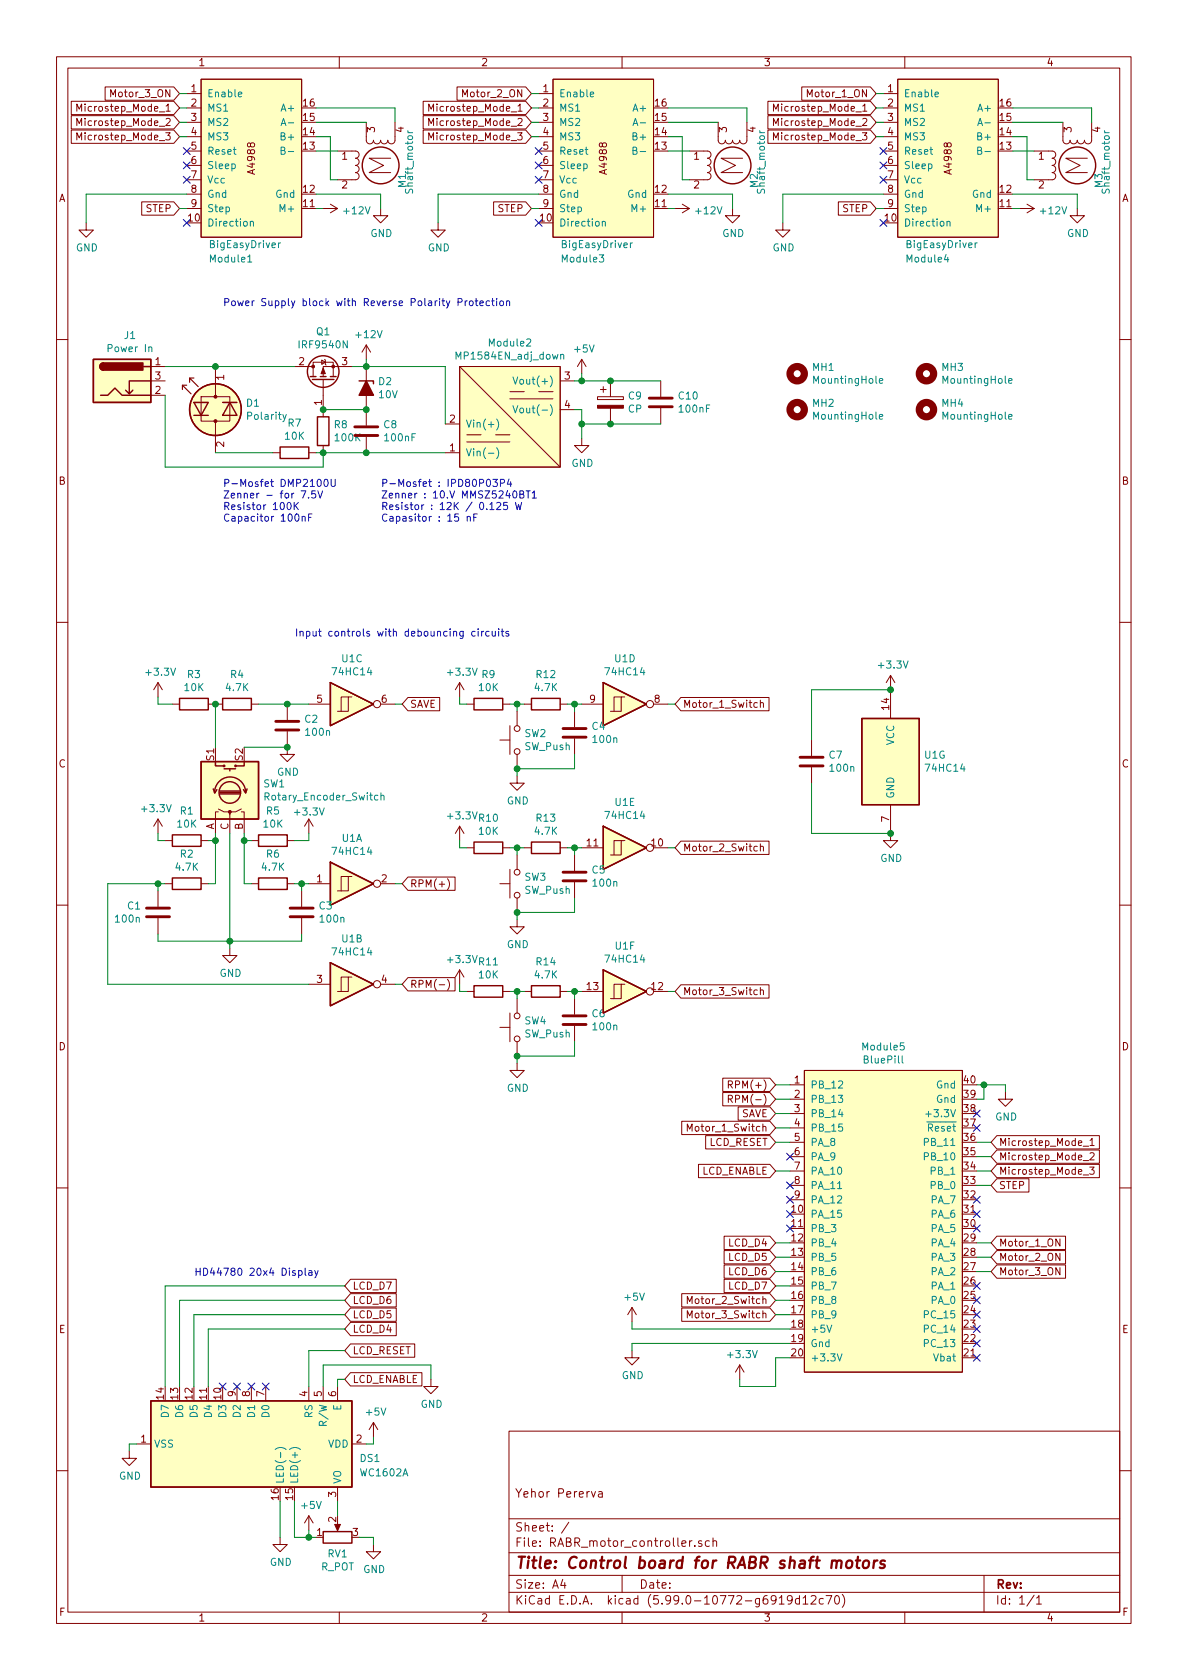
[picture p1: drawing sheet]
<svg xmlns="http://www.w3.org/2000/svg" width="210mm" height="297mm" viewBox="0 0 210 297" stroke-linecap="round" stroke-linejoin="round" font-family="sans-serif">
<g fill="none" stroke="#840000" stroke-width=".18">
<path d="M10 10h190v277h-190zM12 12h186v273h-186zM12.6 17.9h18.1l1 1.2-1 1.2h-18.1zM13.6 19.7v-1.3l.4 .9 .4-.9v1.3M18.6 15.4h12.1l1 1.1-1 1.2h-12.1zM29.4 19.7h.7M33 16.5h2.6M33 19.1h2.6M35.6 14h17.7v27.9h-17.7zM60 10v2M74.8 17.9h18.2l1 1.2-1 1.2h-18.2zM75.8 19.7v-1.3l.4 .9 .5-.9v1.3"/>
<path d="M80.8 15.4h12.2l1 1.1-1 1.2h-12.2zM91.6 19.7h.7M95.2 16.5h2.6M95.2 19.1h2.6M97.8 14h17.8v27.9h-17.8zM110 10v2M135.8 17.9h18.1l1 1.2-1 1.2h-18.1zM136.8 19.7v-1.3l.4 .9 .4-.9v1.3M141.8 15.4h12.1l1 1.1-1 1.2h-12.1zM152.6 19.7h.7M156.2 16.5h2.5M156.2 19.1h2.5"/>
<path d="M158.7 14h17.8v27.9h-17.8zM160 10v2M12.6 20.5h18.1l1 1.1-1 1.2h-18.1zM12.6 23h18.1l1 1.2-1 1.1h-18.1zM13.6 22.2v-1.3l.4 .9 .4-.9v1.3M13.6 24.7v-1.2l.4 .9 .4-.9v1.2M15.2 39.4v1.3h1.3l-1.3 1.2-1.2-1.2h1.2M25.1 35.7h5.6l1 1.2-1 1.1h-5.6zM29.3 23.5h.8l-.4 .5 .3 .1v.5l-.1 .1-.6-.1M29.4 21.1l.5-.2 .2 .4-.8 .9h.8M33 36.9h2.6M33 26.7h2.6"/>
<path d="M33 31.8h2.6M33 21.6h2.6M33 24.2h2.6M33 29.2h2.6M33 34.3h2.6M53.3 36.9h2.6M57.1 36.9h2.6M58.4 36.1l1.3 .8M59.7 26.7h3.2a.64 .64 0 0 1 .6 .6 .64 .64 0 0 1-.6 .7 .64 .64 0 0 1 .6 .6 .64 .64 0 0 1-.6 .6 .64 .64 0 0 1 .6 .7 .64 .64 0 0 1-.6 .6 .64 .64 0 0 1 .6 .7 .64 .64 0 0 1-.6 .6h-3.2M59.7 36.9l-1.3 .7M64.8 21.6v3.2a.63 .63 0 0 0 .6 .6 .63 .63 0 0 0 .6-.6 .63 .63 0 0 0 .7 .6 .63 .63 0 0 0 .6-.6 .63 .63 0 0 0 .6 .6 .63 .63 0 0 0 .7-.6 .63 .63 0 0 0 .6 .6 .63 .63 0 0 0 .6-.6v-3.2M67.3 36.9v1.2h1.3l-1.3 1.3-1.3-1.3h1.3"/>
<path d="M69.1 28h-3.8l2.5 1.2-2.5 1.3h3.8M74.8 20.5h18.2l1 1.1-1 1.2h-18.2zM74.8 23h18.2l1 1.2-1 1.1h-18.2zM75.8 22.2v-1.3l.4 .9 .5-.9v1.3M75.8 24.7v-1.2l.4 .9 .5-.9v1.2M77.5 39.4v1.3h1.2l-1.2 1.2-1.3-1.2h1.3M87.3 35.7h5.7l1 1.2-1 1.1h-5.7zM91.5 23.5h.8l-.4 .5 .4 .1v.5l-.2 .1-.6-.1M91.6 21.1l.5-.2 .2 .4-.8 .9h.8M95.2 36.9h2.6M95.2 26.7h2.6M95.2 31.8h2.6"/>
<path d="M95.2 21.6h2.6M95.2 24.2h2.6M95.2 29.2h2.6M95.2 34.3h2.6M115.6 36.9h2.5M119.4 36.9h2.5M120.6 36.1l1.3 .8M121.9 26.7h3.2a.64 .64 0 0 1 .6 .6 .64 .64 0 0 1-.6 .7 .64 .64 0 0 1 .6 .6 .64 .64 0 0 1-.6 .6 .64 .64 0 0 1 .6 .7 .64 .64 0 0 1-.6 .6 .64 .64 0 0 1 .6 .7 .64 .64 0 0 1-.6 .6h-3.2M121.9 36.9l-1.3 .7M127 21.6v3.2a.63 .63 0 0 0 .6 .6 .63 .63 0 0 0 .7-.6 .63 .63 0 0 0 .6 .6 .63 .63 0 0 0 .6-.6 .63 .63 0 0 0 .7 .6 .63 .63 0 0 0 .6-.6 .63 .63 0 0 0 .6 .6 .63 .63 0 0 0 .7-.6v-3.2M129.5 36.9v1.2h1.3l-1.3 1.3-1.2-1.3h1.2M131.3 28h-3.8l2.5 1.2-2.5 1.3h3.8"/>
<path d="M135.8 20.5h18.1l1 1.1-1 1.2h-18.1zM135.8 23h18.1l1 1.2-1 1.1h-18.1zM136.8 22.2v-1.3l.4 .9 .4-.9v1.3M136.8 24.7v-1.2l.4 .9 .4-.9v1.2M138.4 39.4v1.3h1.3l-1.3 1.2-1.2-1.2h1.2M148.2 35.7h5.7l1 1.2-1 1.1h-5.7zM152.5 23.5h.8l-.4 .5 .3 .1v.5l-.2 .1-.5-.1M152.6 21.1l.4-.2 .3 .4-.8 .9h.8M156.2 36.9h2.5M156.2 26.7h2.5M156.2 31.8h2.5M156.2 21.6h2.5"/>
<path d="M156.2 24.2h2.5M156.2 29.2h2.5M156.2 34.3h2.5M176.5 36.9h2.6M180.3 36.9h2.6M181.6 36.1l1.3 .8M182.9 26.7h3.2a.64 .64 0 0 1 .6 .6 .64 .64 0 0 1-.6 .7 .64 .64 0 0 1 .6 .6 .64 .64 0 0 1-.6 .6 .64 .64 0 0 1 .6 .7 .64 .64 0 0 1-.6 .6 .64 .64 0 0 1 .6 .7 .64 .64 0 0 1-.6 .6h-3.2M182.9 36.9l-1.3 .7M188 21.6v3.2a.63 .63 0 0 0 .6 .6 .63 .63 0 0 0 .6-.6 .63 .63 0 0 0 .7 .6 .63 .63 0 0 0 .6-.6 .63 .63 0 0 0 .6 .6 .63 .63 0 0 0 .7-.6 .63 .63 0 0 0 .6 .6 .63 .63 0 0 0 .6-.6v-3.2M190.5 36.9v1.2h1.3l-1.3 1.3-1.3-1.3h1.3M192.3 28h-3.8l2.5 1.2-2.5 1.3h3.8M10 60h2"/>
<path d="M26.7 67.3h2.5M26.7 64.8h2.5M26.7 69.9h2.5M35.6 70.1h5v4.4h-5zM38.1 64.8v3.8M38.1 74.5v5.5M52.1 64.8h3.3M55.4 66.6v-2.6h3.5v2.6M56.9 63.7l.6 .3-.6 .4zM57.1 67.1v6.6M57.1 78.8v1.2M57.4 63.5l.1 .2v.7l.2 .2"/>
<path d="M62.2 64.8h-5.1v1.8M64.8 61v2.5M64.8 64.8v10.4M64.8 77.3v2.7M64.8 61l-.8 1.3M64.8 61l.7 1.3M78.7 75h2.6M81.3 64.8h17.8v17.8h-17.8zM81.3 64.8l17.8 17.8M82.5 76.9h2.6M82.5 78.1h7.7M87.6 76.9h2.6"/>
<path d="M90.2 69.3h2.5M90.2 70.5h7.6M95.2 69.3h2.6M99.1 67.3h2.5M99.1 72.4h2.5M102.9 77.5v1.3h1.2l-1.2 1.2-1.3-1.2h1.3M102.9 63.5l-.8 1.3M102.9 63.5v2.6M102.9 63.5l.7 1.3M105.7 70.1h4.5v.5h-4.5zM106.2 68.9h1M106.7 68.4v1"/>
<path d="M107.9 67.3v2.8M107.9 72.2v2.8M116.8 67.3v2.8M116.8 72.2v2.8M198 60h2M48.3 80h1.2M54.6 80h1.3M78.7 80h2.6M10 110h2M157.5 119.4v7.6M157.5 119.4l-.8 1.3M157.5 119.4l.7 1.3"/>
<path d="M198 110h2M27.9 120.7v2.5M27.9 120.7l-.7 1.3M27.9 120.7l.8 1.3M30.5 124.5h1.2M36.8 124.5h2.6M44.4 124.5h1.3M50.8 129.3v4.1h1.3l-1.3 1.3-1.3-1.3h1.3M50.8 124.5v2.8M54.6 124.5h3.8M61.6 123.2h-1.3v2.6M62.2 123.2h-.6v2.6h-1.9"/>
<path d="M67.3 124.5h2.5M72.1 123.3h5.7v2.4h-5.7l-1-1.2zM81.3 120.7v2.5M81.3 120.7l-.8 1.3M81.3 120.7l.7 1.3M82.5 124.5h1.3M88.4 130.8h1.8M88.9 124.5h1.3M90.2 128.3v5.1M91.4 137.2v1.3h1.3l-1.3 1.2-1.2-1.2h1.2M91.4 125.8v2.5M91.4 133.4v2.5"/>
<path d="M92.7 124.5h1.3M99.1 124.5h1.2M101.6 125.8v2.8M101.6 130.6v2.8M102.9 124.5h3.8M109.9 123.2h-1.3v2.6M110.5 123.2h-.6v2.6h-2M115.6 124.5h2.5M120.4 123.3h15.6v2.4h-15.6l-1-1.2zM133.9 124.3l-.3-.1-.3 .3 .1 .5h.5M134.5 124.3l.1-.1 .3 .1 .1 .8M134.5 123.8v1.3"/>
<path d="M143.5 130.8v2.8M143.5 135.7v2.8M27.9 144.8l.8 1.3M27.9 144.8v2.6M27.9 157.5v2.8M27.9 144.8l-.7 1.3M29.2 156.2h1.3M29.2 148.6h1.3M35.6 156.2h1.2M35.6 148.6h1.2M38.6 143.5h-.5v3.9M38.6 143l1 .5h1v.6"/>
<path d="M42.7 143.5h.5v3.9M42.7 143l-1 .5h-1.1v3.9M44.4 156.2h1.3M44.4 148.6h1.3M50.8 156.2h1.3M50.8 148.6h1.3M53.3 157.5v2.8M54.6 156.2h3.8M54.6 144.8l-.8 1.3M54.6 144.8v2.6M54.6 144.8l.8 1.3M61.6 155h-1.3v2.5"/>
<path d="M62.2 155h-.6v2.5h-1.9M67.3 156.2h2.5M72.1 155.1h8.4v2.3h-8.4l-1-1.2zM79.1 155.4a1.46 1.46 0 0 1 0 1.9M81.3 146.1l-.8 1.3M81.3 146.1v2.5M81.3 146.1l.7 1.3M82.5 149.9h1.3M88.4 156.2h1.8M88.9 149.9h1.3M90.2 153.7v5.1M91.4 151.2v2.5"/>
<path d="M91.4 158.8v2.5M92.7 149.9h1.3M99.1 149.9h1.2M101.6 151.2v2.8M101.6 156v2.8M102.9 149.9h3.8M109.9 148.6h-1.3v2.6M110.5 148.6h-.6v2.6h-2M115.6 149.9h2.5M120.4 148.7h15.6v2.4h-15.6l-1-1.2zM133.9 149.7l-.3-.1-.3 .3 .1 .5h.5M134.5 149.7l.1-.1 .3 .1 .1 .8"/>
<path d="M134.5 149.2v1.3M157.5 142.3v6.3h1.2l-1.2 1.3-1.3-1.3h1.3M10 160h2M27.9 162.3v2.8M40.6 167.7v1.2h1.3l-1.3 1.3-1.2-1.3h1.2M53.3 162.3v2.8M54.6 174h3.8M61.6 172.8h-1.3v2.5M62.2 172.8h-.6v2.5h-1.9M67.3 174h2.5M72.1 172.9h8.4v2.3h-8.4l-1-1.2zM79.1 173.1a1.46 1.46 0 0 1 0 2"/>
<path d="M81.3 171.5v2.5M81.3 171.5l-.8 1.3M81.3 171.5l.7 1.3M82.5 175.3h1.3M88.9 175.3h1.3M90.2 179.1v5.1M91.4 162.6v1.3h1.3l-1.3 1.2-1.2-1.2h1.2M91.4 176.6v2.5M92.7 175.3h1.3M99.1 175.3h1.2M101.6 176.6v2.8M102.9 175.3h3.8"/>
<path d="M109.9 174h-1.3v2.6M110.5 174h-.6v2.6h-2M115.6 175.3h2.5M120.4 174.1h15.6v2.4h-15.6l-1-1.2zM133.9 175.1l-.3-.1-.3 .3 .1 .5h.5M134.5 175.1l.1-.1 .3 .1 .1 .8M134.5 174.6v1.3M198 160h2M88.4 181.6h1.8M91.4 188v1.3h1.3l-1.3 1.2-1.2-1.2h1.2M91.4 184.2v2.5M101.6 181.4v2.8"/>
<path d="M120.5 198.3h15.6l1.1 1.1-1.1 1.2h-15.6zM127.8 190.6h8.3l1.1 1.2-1.1 1.2h-8.3zM127.8 193.2h8.3l1.1 1.1-1.1 1.2h-8.3zM128.8 191.8l.6-.1 .1-.2v-.3l-.7-.1v1.3M128.8 194.3h.6l.1-.2v-.3l-.7-.1v1.2M129.1 191.8l.4 .6M129.1 194.3l.4 .6M130.5 195.7h5.6l1.1 1.2-1.1 1.2h-5.6zM139.7 191.8h2.5M139.7 194.3h2.5M139.7 196.9h2.5M139.7 199.4h2.5"/>
<path d="M142.2 189.3h28v53.3h-28zM177.8 193.1v1.2h1.3l-1.3 1.3-1.3-1.3h1.3M10 210h2M121.5 200v-1.3l.5 .9 .4-.9v1.3M123.5 205.9h12.6l1.1 1.1-1.1 1.2h-12.6zM124.8 200.8h11.3l1.1 1.2-1.1 1.1h-11.3zM128 218.6h8.1l1.1 1.1-1.1 1.2h-8.1zM139.7 217.2h2.5M139.7 202h2.5M139.7 204.5h2.5M139.7 207h2.5M139.7 209.6h2.5"/>
<path d="M139.7 212.1h2.5M170.2 214.7h2.5M176.3 218.6h12.1v2.3h-12.1l-1-1.2zM176.3 200.8h18.1v2.3h-18.1l-1-1.1zM176.3 203.3h18.1v2.4h-18.1l-1-1.2zM176.3 205.9h18.1v2.3h-18.1l-1-1.2zM176.3 208.4h5.7v2.4h-5.7l-1-1.2zM187.4 219.1v1.2l-.7-1.2v1.2M191.5 202.7h1M191.5 205.2h1M191.5 207.7h1M192.7 206.4h.8l-.4 .4 .3 .2v.5l-.2 .1-.5-.1"/>
<path d="M192.8 201.6l.3-.3v1.2M192.8 203.9l.4-.1 .3 .4-.8 .9h.8M192.8 202.5h.7M198 210h2M62 237.6h11.3v2.4h-11.3l-1-1.2zM62 226.2h8.1v2.3h-8.1l-1-1.1zM62 228.7h8.1v2.4h-8.1l-1-1.2zM62 231.3h8.1v2.3h-8.1l-1-1.2zM62 233.8h8.1v2.4h-8.1l-1-1.2zM111.8 238.8v1.3h1.2l-1.2 1.2-1.3-1.2h1.3M111.8 231.2l-.8 1.2M111.8 231.2v2.5"/>
<path d="M111.8 231.2l.7 1.2M120.5 231.3h15.6l1.1 1.1-1.1 1.2h-15.6zM120.5 228.7h15.6l1.1 1.2-1.1 1.2h-15.6zM121.5 233v-1.2l.5 .9 .4-.9v1.2M121.5 230.5v-1.3l.5 .9 .4-.9v1.3M128 226.2h8.1l1.1 1.2-1.1 1.1h-8.1zM128 223.7h8.1l1.1 1.1-1.1 1.2h-8.1zM128 221.1h8.1l1.1 1.2-1.1 1.2h-8.1zM176.3 221.1h12.1v2.4h-12.1l-1-1.2zM176.3 223.7h12.1v2.3h-12.1l-1-1.2zM187.4 221.6v1.3l-.7-1.3v1.3M187.4 224.1v1.3l-.7-1.3v1.3"/>
<path d="M22.9 256.6v1.2h1.2l-1.2 1.3-1.3-1.3h1.3M24.1 255.3h2.6M36.8 245.1v2.6M41.9 245.1v2.6M44.4 245.1v2.6M47 245.1v2.6M54.6 245.1v2.6M57.1 245.1v2.6M59.7 245.1v2.6M62 242.7h12.6v2.4h-12.6l-1-1.2zM62.2 255.3h2.6M66 251.5l-.7 1.3"/>
<path d="M66 251.5v2.5M66 251.5l.8 1.3M76.2 243.9v1.2h1.3l-1.3 1.3-1.3-1.3h1.3M90 253h108v32h-108zM130.8 241.3l-.8 1.3M130.8 241.3v2.6M130.8 241.3l.8 1.3M170.2 240.1h2.5M10 260h2M49.5 271.8v1.3h1.3l-1.3 1.3-1.2-1.3h1.2M54.6 268v2.5M54.6 268l-.8 1.3"/>
<path d="M54.6 268l.8 1.3M59.7 262.9v2.6M59.7 269.3v1M66 273.1v1.3h1.3l-1.3 1.2-1.2-1.2h1.2M90 278.5h108M90 274.5h108M90 268.5h108M99.5 279.2l-.3 1.1h.9M99.9 279.8v1M100.6 269.1l-1.3 2M104.6 263.7l.3 1 .4-1M105.9 263.8h.5l.1 .9"/>
<path d="M106.5 264.1h-.5a.29 .29 0 0 0-.2 .3 .29 .29 0 0 0 .2 .3l.5-.1M110 278.5v3M122.4 272.4l-.3 .1-.2 .2M122.9 273.3v.1M124.1 272.5l-.4-.1-.2 .2 .1 .2 .5 .2v.3h-.6M125.4 272.5l-.4-.1-.3 .3v.4l.2 .2h.5M126.1 272.6l.2-.2 .4 .1v.9M126.1 271.9v1.5M174 278.5v6.5M198 260h2M60 285v2M90 281.5h108"/>
<path d="M110 285v2M137.8 282.5l.4-.4v1.5M137.8 283.6h.9M140.1 282.8l-.3 .2h-.3l-.3-.2 .2-.6 .4-.1 .2 .2a.99 .99 0 0 1-.3 1.3h-.3M141.4 282.7l-.5-.1-.2 .3v.4l.1 .2h.6M141.4 282.1v1.5M142 282.5l.4-.4v1.5M142 283.6h.9M143.4 282.3l.6-.2 .2 .2 .1 .2-.9 1.1h.9M145.6 282.7l-.4-.1-.3 .3v.4l.1 .2h.6M146.1 282.1h1l-.7 1.5M147.8 282.2l.1-.1a.81 .81 0 0 1 .6 .6 .81 .81 0 0 1-.3 .8l-.1 .1a.81 .81 0 0 1-.6-.6 .81 .81 0 0 1 .3-.8z"/>
<path d="M148.9 281.9a1.72 1.72 0 0 1 0 2.3M160 285v2M182.9 282l-1.3 2M183.3 282.5l.4-.4v1.5M183.3 283.6h.9"/>
<circle cx="66.7" cy="124.5" r=".63"/>
<circle cx="91.4" cy="128.8" r=".51"/>
<circle cx="91.4" cy="132.9" r=".51"/>
<circle cx="114.9" cy="124.5" r=".63"/>
<circle cx="66.7" cy="156.2" r=".63"/>
<circle cx="91.4" cy="158.3" r=".51"/>
<circle cx="91.4" cy="154.2" r=".51"/>
<circle cx="114.9" cy="149.9" r=".63"/>
<circle cx="66.7" cy="174" r=".63"/>
<circle cx="91.4" cy="179.6" r=".51"/>
<circle cx="114.9" cy="175.3" r=".63"/>
<circle cx="91.4" cy="183.7" r=".51"/>
</g>
<path d="M149.8 276.1a.52 .52 0 0 1 .5-.2 .52 .52 0 0 1 .4 .4v.6a.55 .55 0 0 1-.6 .4 .55 .55 0 0 1-.5-.4zM151.4 275.9h.7M151.7 275.2l-.2 1.8 .1 .1 .3 .1M152.8 276.1a.52 .52 0 0 1 .5-.2 .52 .52 0 0 1 .4 .4l-.1 .6a.55 .55 0 0 1-.5 .4 .55 .55 0 0 1-.5-.4zM154.6 275.9l-.2 1.3M155.2 275.9l-.4 .1-.3 .3M156.5 276a.49 .49 0 0 0-.8 .3l.1 .2 .6 .2 .1 .2-.2 .2-.2 .1-.5-.1" fill="none" stroke="#840000" stroke-width=".4"/>
<g fill="none" stroke="#840000" stroke-width="1.3">
<circle cx="141" cy="72.4" r="1.27"/>
<circle cx="141" cy="66.1" r="1.27"/>
<circle cx="163.8" cy="66.1" r="1.27"/>
<circle cx="163.8" cy="72.4" r="1.27"/>
</g>
<g fill="none" stroke="#008484" stroke-width=".18">
<path d="M42.2 16.7l.6-.1-.1-.3h-.4l-.1 .2v.6h.5M104.4 16.7l.6-.1-.1-.3h-.3l-.2 .2v.6h.5M165.3 16.7l.7-.1-.1-.3h-.4l-.2 .2 .1 .6h.5M44.3 39.3l.2-.2 .3 .1v.8M44.3 39.1v.9M49.7 26.6h.6l.1-.2-.1-.3-.6-.1v1.3h.5l.2-.1v-.3l-.3-.3M49.7 22.2l.4-1.3 .5 1.3M49.8 21.8h.6M51 26.8h.9M51 21.7h.9M72.1 23.1l.3 .4M72.1 23.5h.9"/>
<path d="M106.5 39.3l.2-.2 .3 .1v.8M106.5 39.1v.9M111.9 26.6h.6l.1-.2-.1-.3-.6-.1v1.3h.5l.2-.1 .1-.3-.3-.3M111.9 22.2l.5-1.3 .4 1.3M112.1 21.8h.6M113.2 26.8h1M113.2 21.7h1M134.3 23.1l.3 .4M134.3 23.5h.9M167.5 39.3l.1-.2 .3 .1 .1 .8M167.5 39.1v.9M172.9 26.6h.5l.2-.2-.1-.3-.6-.1v1.3h.5l.2-.1v-.3l-.3-.3"/>
<path d="M172.9 22.2l.4-1.3 .4 1.3M173 21.8h.6M174.2 26.8h.9M174.2 21.7h.9M195.3 23.1l.2 .4M195.3 23.5h.9M43.8 46.3h.7M49.2 42.9v.9M49.6 42.9l-.4 .3M111.5 42.9v.9M111.8 42.9l-.3 .3M172.4 42.9v.9"/>
<path d="M172.8 42.9l-.4 .3M26.3 61.5l.2-.2 .3 .1 .1 .8M50.6 73.3l-.4 1.1-.2 .2M87.8 79.2a1.46 1.46 0 0 1 0 1.9M87.8 74.1a1.46 1.46 0 0 1 0 1.9M90.7 66.7l.4 1.2 .5-1.2M90.7 71.7l.4 1.3 .5-1.3M99.2 62.8l.1-.1h.3l.1 .8M155.5 73.7l.6-.1-.1-.3h-.3l-.2 .2 .1 .6h.4M155.5 67.3l.6-.1-.1-.2-.3-.1-.2 .2 .1 .6h.4M178.4 73.7l.6-.1-.1-.3h-.4l-.1 .2v.6h.5M178.4 67.3l.6-.1-.1-.2-.4-.1-.1 .2v.6h.5"/>
<path d="M86.4 80.1h.9M66.8 140.7l-.3-.1-.3 .2 .1 .6h.5M67.4 140.7l.1-.1 .3 .1 .1 .8M67.4 140.2v1.3M159.5 186.7v1.1l.2 .2M163.7 197h1M146.2 234.3l.5 1.3 .4-1.3M148 239.4l.5 1.2 .4-1.2M48.7 256.3a1.46 1.46 0 0 1 1.9 0M51.2 256.3a1.46 1.46 0 0 1 1.9 0"/>
</g>
<g fill="#ffffc2" stroke="#ffffc2" stroke-width=".18">
<path d="M58.4 170.2l7.6 3.8-7.6 3.8z"/>
<path d="M58.4 152.4l7.6 3.8-7.6 3.9z"/>
<path d="M152.4 127h10.2v15.3h-10.2z"/>
<path d="M81.3 64.8h17.8v17.8h-17.8z"/>
<path d="M26.7 247.7h35.5v15.2h-35.5z"/>
<path d="M58.4 120.7l7.6 3.8-7.6 3.8z"/>
<path d="M106.7 120.7l7.6 3.8-7.6 3.8z"/>
<path d="M97.8 14h17.8v27.9h-17.8z"/>
<path d="M106.7 146.1l7.6 3.8-7.6 3.8z"/>
<path d="M35.6 14h17.7v27.9h-17.7z"/>
<path d="M16.5 63.5h10.2v7.7h-10.2z"/>
<path d="M142.2 189.3h28v53.3h-28z"/>
<path d="M106.7 171.5l7.6 3.8-7.6 3.8z"/>
<path d="M35.6 134.7h10.1v10.1h-10.1z"/>
<path d="M158.7 14h17.8v27.9h-17.8z"/>
<circle cx="38.1" cy="72.4" r="4.6"/>
</g>
<g fill="none" stroke="#840000" stroke-width=".25">
<path d="M16.5 63.5h10.2v7.7h-10.2zM17.8 69.9h1.2l1.3-1.3 1.3 1.3h5.1M18.3 64.2a.64 .64 0 0 0-.6 .6 .64 .64 0 0 0 .6 .6M23.5 69l-.6 .6M25.4 64.8h1.3M26.7 67.3h-3.8v2.3l-.7-.6M34.3 71.2h2.5l-1.2 2.2zM34.3 73.4h2.5M39.4 71.2h2.5M40.6 71.2l1.3 2.2h-2.5zM49.5 79h5.1v2.1h-5.1zM54.9 66.6h1"/>
<path d="M55.2 67.1h3.9M56.1 73.7h2.1v5.1h-2.1zM56.6 66.6h1.1M58.4 66.6h1M63.5 67.3h2.5v.6M31.7 123.5h5.1v2h-5.1zM35.6 134.7h10.1v10.1h-10.1zM37.7 139.5l.3 .7 .4-.6M38.1 134.7v.7h1.5M38.9 139.9h3.5M39.4 123.5h5v2h-5zM39.6 135.9h2.1"/>
<path d="M40.6 135.9v.4M43.2 134.7v.7h-1.5M43.7 139.5l-.3 .7-.3-.6M58.4 120.7l7.6 3.8-7.6 3.8zM83.8 123.5h5.1v2h-5.1zM94 123.5h5.1v2h-5.1zM106.7 120.7l7.6 3.8-7.6 3.8zM152.4 127h10.2v15.3h-10.2zM30.5 147.6h5.1v2h-5.1zM30.5 155.2h5.1v2.1h-5.1zM37.9 140.1a2.74 2.74 0 0 1 2.8-2.7 2.74 2.74 0 0 1 2.7 2.7M38.9 140.4h3.5"/>
<path d="M38.9 140.1h3.5M45.7 147.6h5.1v2h-5.1zM45.7 155.2h5.1v2.1h-5.1zM58.4 152.4l7.6 3.8-7.6 3.9zM83.8 148.9h5.1v2h-5.1zM94 148.9h5.1v2h-5.1zM106.7 146.1l7.6 3.8-7.6 3.8zM58.4 170.2l7.6 3.8-7.6 3.8zM83.8 174.3h5.1v2h-5.1zM94 174.3h5.1v2h-5.1zM106.7 171.5l7.6 3.8-7.6 3.8zM26.7 247.7h35.5v15.2h-35.5z"/>
<path d="M57.1 270.8h5.1v2h-5.1z"/>
<circle cx="67.3" cy="29.2" r="3.3"/>
<circle cx="129.5" cy="29.2" r="3.3"/>
<circle cx="190.5" cy="29.2" r="3.3"/>
<circle cx="38.1" cy="72.4" r="4.6"/>
<circle cx="57.1" cy="65.7" r="2.79"/>
<circle cx="39.6" cy="135.4" r=".13"/>
<circle cx="41.7" cy="135.4" r=".13"/>
<circle cx="40.6" cy="140.1" r="1.9"/>
</g>
<g fill="#840000" stroke="#840000" stroke-width=".18">
<path d="M38.1 68.4v1.7z"/>
<path d="M105.7 71.7h4.5v.5h-4.5z"/>
<path d="M59.2 269.5h1l-.5 1.2z"/>
<path d="M57.1 65.1l.4 1h-.7z"/>
<circle cx="38.1" cy="74.5" r=".25"/>
<circle cx="38.1" cy="70.1" r=".25"/>
<circle cx="58.9" cy="64.8" r=".25"/>
<circle cx="55.4" cy="64.8" r=".25"/>
<circle cx="40.6" cy="143.5" r=".25"/>
</g>
<path d="M32.3 68.9v-.8l1.5 1.5M32.3 68.1h.7M33.5 67.6v-.8l1.6 1.6M33.5 66.8h.8" fill="none" stroke="#840000" stroke-width=".2"/>
<g fill="none" stroke="#840000" stroke-width=".51">
<path d="M62.7 77h4.1M62.7 75.5h4.1M114.8 71.9h4.1M114.8 70.4h4.1M48.8 129.1h4M48.8 127.5h4M99.6 130.3h4M99.6 128.8h4M141.5 135.4h4M141.5 133.9h4M99.6 155.7h4M99.6 154.2h4"/>
<path d="M25.9 162.1h4.1M25.9 160.6h4.1M51.3 162.1h4.1M51.3 160.6h4.1M99.6 179.6h4M99.6 181.1h4"/>
</g>
<g fill="#840000" stroke="#840000" stroke-width=".25">
<path d="M64.8 67.3l1.2 2.6h-2.5z"/>
<path d="M17.8 64.4l.5-.2v1.2a.64 .64 0 0 1-.6-.4 .64 .64 0 0 1 .1-.6z"/>
<path d="M18.3 64.2h7v1.2h-7z"/>
</g>
<g fill="none" stroke="#0000c2" stroke-width=".18">
<path d="M81 53.4h.6l.1-.2v-.3l-.7-.1v1.2M82.3 53.2v.8M82.6 53.2l-.3 .2M83.1 53.3l.3-.1 .3 .2v.4l-.3 .2h-.3l-.1-.2zM84 53.2h.5M84.2 52.8v1.1l.3 .1M84.9 53.6l.6-.1-.1-.2-.4-.1-.1 .2v.6h.5M86.6 53.3l-.4-.1-.2 .2 .1 .6h.5M86.9 53.2h.5M87.1 52.8v1.1l.3 .1M87.8 52.8v.1M87.8 53.2v.8"/>
<path d="M88.5 53.3l.3-.1 .2 .2v.4l-.2 .2h-.3l-.1-.2zM89.6 53.3l.2-.1 .3 .1v.7M89.6 53.2v.8M50.9 89l.2-.2a.68 .68 0 0 1 .4 .7 .68 .68 0 0 1-.4 .6l-.2-.1-.1-.4zM52 88.8v1.3M52.2 89.4l.6 .7M52.8 88.8l-.8 .8M53.2 86.8h.9l-.6 1.3M53.4 91.4l.2-.1 .3 .1 .1 .7M53.4 91.3v.8M54.6 87.9v.2M54.6 91.5h.4"/>
<path d="M55.2 90.9h-.6v1.2M55.8 86.8h-.6l-.1 .6 .2-.1h.4l.1 .2v.4l-.2 .2-.5-.2M56.2 84.9l.2-.2a.68 .68 0 0 1 .4 .7 .68 .68 0 0 1-.4 .6l-.2-.1-.1-.4zM56.2 86.8l.4 1.3 .4-1.3M57.4 84.9l.2-.2a.68 .68 0 0 1 .4 .7 .68 .68 0 0 1-.4 .6l-.2-.1-.1-.4zM58.6 84.7v1.1l.2 .2h.2l.3-.2v-1.1M82.6 91.4l.2-.1 .3 .1 .1 .7M82.6 91.3v.8M83.8 91.5h.4M84.4 90.9h-.6v1.2M86.1 84.9l.2-.2a.68 .68 0 0 1 .5 .7 .68 .68 0 0 1-.5 .6l-.2-.1-.1-.4zM86.6 90.1h.7"/>
<path d="M87.2 84.7h.7l-.4 .5 .4 .1v.6l-.2 .1-.5-.1M87.8 89l.5-.2 .3 .4-.8 .9h.8M88.5 85.4l.6-.1 .1-.1v-.3l-.7-.2v1.3M89.7 88.8h-.6l-.1 .6 .2-.1 .4 .1 .2 .2-.1 .4-.2 .1-.5-.1M90 84.7l-.3 .9h.8M90.3 85.2v.8M90.8 86.9l.2-.1a.68 .68 0 0 1 .4 .6 .68 .68 0 0 1-.4 .7l-.2-.2-.1-.3zM91.2 88.8l.3 1.3 .2-.9 .2 .9 .3-1.3M91.9 87.4l.6-.1 .1-.2-.1-.2-.6-.1v1.3h.5l.2-.2 .1-.3-.3-.2M93 86.8h.8M93.4 86.8v1.3M94.1 87.1l.4-.3v1.3"/>
<path d="M94.1 88.1h.7M84 111.7l-.3-.1-.3 .3 .1 .5h.5M84.6 111.2v.1M84.6 111.6v.9M85.2 111.6v.9M85.5 111.6l-.3 .3M86.5 111.7l-.4-.1-.2 .3 .1 .5h.5M87 111.6l.1 .8 .3 .1 .2-.2M87.6 111.6v.9M88.2 111.2v.1M88.2 111.6v.9M88.6 111.6h.5"/>
<path d="M88.8 111.2v1.1l.3 .2M89.9 111.7l-.3-.1-.1 .2v.2l.4 .1v.3h-.4M52.8 224.7l.4-.1 .2 .3-.1 .5h-.5M54 224.2v1.1l.1 .2M54.6 224.7h.5l.1 .8M55.2 225h-.5l-.1 .2 .1 .3 .5-.1M55.7 224.6l.3 .9M56.3 224.6l-.5 1.2-.1 .1"/>
</g>
<g fill="none" stroke="#008400" stroke-width=".18">
<path d="M31.7 19.1h1.3M31.7 16.5h1.3M55.9 19.1h13.9v2.5M94 19.1h1.2M94 16.5h1.2M118.1 19.1h14v2.5M154.9 19.1h1.3M154.9 16.5h1.3M179.1 19.1h13.9v2.5M31.7 36.9h1.3M31.7 21.6h1.3M31.7 24.2h1.3"/>
<path d="M33 34.3h-17.8v5.1M55.9 24.2h2.5v7.6h1.3M55.9 36.9h1.2M55.9 34.3h11.4v2.6M55.9 21.6h8.9M55.9 26.7h3.8M94 36.9h1.2M94 21.6h1.2M94 24.2h1.2M95.2 34.3h-17.7v5.1M118.1 24.2h2.5v7.6h1.3M118.1 36.9h1.3"/>
<path d="M118.1 34.3h11.4v2.6M118.1 21.6h8.9M118.1 26.7h3.8M154.9 36.9h1.3M154.9 21.6h1.3M154.9 24.2h1.3M156.2 34.3h-17.8v5.1M179.1 24.2h2.5v7.6h1.3M179.1 36.9h1.2M179.1 34.3h11.4v2.6M179.1 21.6h8.9M179.1 26.7h3.8"/>
<path d="M29.2 69.9v12.7h27.9v-2.6M29.2 64.8h22.9M57.1 72.4h7.7M62.2 64.8h16.5v10.2M64.8 63.5v1.3M101.6 72.4h1.3v5.1M101.6 67.3h15.2M102.9 66.1v1.2M102.9 75h13.9M38.1 80h10.2M55.9 80h22.8M27.9 123.2v1.3h2.6"/>
<path d="M38.1 124.5v7.6M43.2 132.1h7.6M45.7 124.5h8.9M69.8 124.5h1.3M81.3 123.2v1.3h1.2M90.2 124.5h2.5M91.4 124.5v1.3M100.3 124.5h2.6M101.6 133.4v2.5h-10.2v1.3M101.6 124.5v1.3M118.1 124.5h1.3M143.5 138.5v8.9h14"/>
<path d="M157.5 122h-14v8.8M27.9 147.4v1.2h1.3M27.9 156.2v1.3M29.2 156.2h-10.2v17.8h35.6M36.8 148.6h1.3M38.1 147.4v8.8h-1.3M40.6 147.4v20.3M43.2 148.6h1.2M43.2 147.4v8.8h1.2M52.1 156.2h2.5M53.3 156.2v1.3M54.6 147.4v1.2h-2.5"/>
<path d="M69.8 156.2h1.3M81.3 148.6v1.3h1.2M90.2 149.9h2.5M91.4 149.9v1.3M100.3 149.9h2.6M101.6 158.8v2.5h-10.2v1.3M101.6 149.9v1.3M118.1 149.9h1.3M27.9 165.1v1.3h25.4v-1.3M69.8 174h1.3M81.3 174v1.3h1.2M90.2 175.3h2.5"/>
<path d="M91.4 175.3v1.3M100.3 175.3h2.6M101.6 175.3v1.3M118.1 175.3h1.3M101.6 184.2v2.5h-10.2v1.3M137.2 194.3h2.5M137.2 191.8h2.5M137.2 196.9h2.5M137.2 199.4h2.5M172.7 191.8h5.1v1.3M174 191.8v2.5h-1.3M137.2 202h2.5"/>
<path d="M137.2 207h2.5M137.2 219.7h2.5M172.7 202h2.6M172.7 204.5h2.6M172.7 207h2.6M172.7 219.7h2.6M172.7 209.6h2.6M61 227.4h-31.8v17.7M61 238.8h-6.4v6.3M61 229.9h-29.3v15.2M61 232.4h-26.7v12.7M61 235h-24.2v10.1"/>
<path d="M111.8 233.7v1.3h27.9M137.2 222.3h2.5M137.2 224.8h2.5M137.2 227.4h2.5M137.2 229.9h2.5M137.2 232.4h2.5M139.7 237.5h-27.9v1.3M172.7 222.3h2.6M172.7 224.8h2.6M24.1 255.3h-1.2v1.3M61 243.9h-1.3v1.2M66 254v1.3h-1.2"/>
<path d="M76.2 243.9v-2.6h-19.1v3.8M139.7 240.1h-2.5v5h-6.4v-1.2M49.5 265.5v6.3M52.1 265.5v6.3h3.8M54.6 270.5v1.3M59.7 265.5v2.5M63.5 271.8h2.5v1.3"/>
</g>
<g fill="none" stroke="#000084" stroke-width=".18">
<path d="M32.4 28.6l1.2 1.3M32.4 31.2l1.2 1.2M32.4 26.1l1.2 1.2M32.4 38.8l1.2 1.2M33.6 28.6l-1.2 1.3M33.6 31.2l-1.2 1.2M33.6 26.1l-1.2 1.2M33.6 38.8l-1.2 1.2M94.6 38.8l1.3 1.2M94.6 28.6l1.3 1.3M94.6 26.1l1.3 1.2M94.6 31.2l1.3 1.2"/>
<path d="M95.9 38.8l-1.3 1.2M95.9 28.6l-1.3 1.3M95.9 26.1l-1.3 1.2M95.9 31.2l-1.3 1.2M155.6 38.8l1.2 1.2M155.6 26.1l1.2 1.2M155.6 28.6l1.2 1.3M155.6 31.2l1.2 1.2M156.8 38.8l-1.2 1.2M156.8 26.1l-1.2 1.2M156.8 28.6l-1.2 1.3M156.8 31.2l-1.2 1.2"/>
<path d="M172.1 198.8l1.2 1.2M172.1 196.3l1.2 1.2M173.3 198.8l-1.2 1.2M173.3 196.3l-1.2 1.2M139.1 216.6l1.2 1.2M139.1 203.9l1.2 1.2M139.1 209l1.2 1.2M139.1 211.5l1.2 1.2M139.1 214.1l1.2 1.2M140.3 216.6l-1.2 1.2M140.3 203.9l-1.2 1.2M140.3 209l-1.2 1.2"/>
<path d="M140.3 211.5l-1.2 1.2M140.3 214.1l-1.2 1.2M172.1 214.1l1.2 1.2M172.1 211.5l1.2 1.2M172.1 216.6l1.2 1.2M173.3 214.1l-1.2 1.2M173.3 211.5l-1.2 1.2M173.3 216.6l-1.2 1.2M172.1 226.8l1.2 1.2M172.1 236.9l1.2 1.2M172.1 234.4l1.2 1.2M172.1 231.8l1.2 1.3"/>
<path d="M172.1 229.3l1.2 1.2M172.1 239.5l1.2 1.2M173.3 226.8l-1.2 1.2M173.3 236.9l-1.2 1.2M173.3 234.4l-1.2 1.2M173.3 231.8l-1.2 1.3M173.3 229.3l-1.2 1.2M173.3 239.5l-1.2 1.2M38.8 244.5l1.2 1.3M40 244.5l-1.2 1.3M41.3 244.5l1.2 1.3M42.5 244.5l-1.2 1.3"/>
<path d="M43.8 244.5l1.3 1.3M45.1 244.5l-1.3 1.3M46.4 244.5l1.2 1.3M47.6 244.5l-1.2 1.3"/>
</g>
<g fill="#008400" stroke="#008400" stroke-width=".18">
<circle cx="57.2" cy="80" r=".51"/>
<circle cx="64.8" cy="80" r=".51"/>
<circle cx="64.8" cy="72.4" r=".51"/>
<circle cx="57.2" cy="72.4" r=".51"/>
<circle cx="64.8" cy="64.8" r=".51"/>
<circle cx="38.1" cy="148.6" r=".51"/>
<circle cx="91.4" cy="135.9" r=".51"/>
<circle cx="91.4" cy="124.5" r=".51"/>
<circle cx="43.2" cy="148.6" r=".51"/>
<circle cx="50.8" cy="132.1" r=".51"/>
<circle cx="102.9" cy="75" r=".51"/>
<circle cx="102.9" cy="67.3" r=".51"/>
<circle cx="108" cy="67.3" r=".51"/>
<circle cx="108" cy="75" r=".51"/>
<circle cx="38.1" cy="64.8" r=".51"/>
<circle cx="174" cy="191.8" r=".51"/>
<circle cx="54.6" cy="271.8" r=".51"/>
<circle cx="101.6" cy="124.5" r=".51"/>
<circle cx="91.4" cy="149.9" r=".51"/>
<circle cx="91.4" cy="161.3" r=".51"/>
<circle cx="157.5" cy="147.4" r=".51"/>
<circle cx="157.5" cy="122" r=".51"/>
<circle cx="91.4" cy="175.3" r=".51"/>
<circle cx="101.6" cy="175.3" r=".51"/>
<circle cx="101.6" cy="149.9" r=".51"/>
<circle cx="50.8" cy="124.5" r=".51"/>
<circle cx="53.3" cy="156.2" r=".51"/>
<circle cx="40.6" cy="166.4" r=".51"/>
<circle cx="38.1" cy="124.5" r=".51"/>
<circle cx="27.9" cy="156.2" r=".51"/>
<circle cx="91.4" cy="186.7" r=".51"/>
</g>
<text font-size="2.8" fill="#840000" x="91" y="277.3">Title: Control board for RABR shaft motors</text>
<g font-size="2.1" fill="#840000">
<text x="91" y="264.8">Yehor Pererva</text>
<text x="91" y="273.5">File: RABR_motor_controller.sch</text>
<text x="91" y="270.8">Sheet: /</text>
<text x="91" y="280.9">Size: A4</text>
<text x="113" y="280.9">Date:</text>
<text x="176" y="280.9">Rev:</text>
<text x="91" y="283.7">KiCad E.D.A. kicad (5.99.0-10772-g6919d12c70)</text>
<text x="176" y="283.7">Id: 1/1</text>
</g>
<g font-size="1.8" fill="#840000">
<text x="35" y="11.7">1</text>
<text x="85" y="11.7">2</text>
<text x="135" y="11.7">3</text>
<text x="185" y="11.7">4</text>
<text x="19.9" y="17.2">Motor_3_ON</text>
<text x="33.8" y="16.3">1</text>
<text x="82.1" y="17.2">Motor_2_ON</text>
<text x="96" y="16.3">1</text>
<text x="143.1" y="17.2">Motor_1_ON</text>
<text x="157" y="16.3">1</text>
<text x="14.5" y="19.7">Microstep_Mode_1</text>
<text x="14.5" y="22.3">Microstep_Mode_2</text>
<text x="33.8" y="18.8">2</text>
<text x="33.8" y="21.4">3</text>
<text x="33.8" y="23.9">4</text>
<text x="53.6" y="23.9">14</text>
<text x="53.6" y="21.4">15</text>
<text x="53.6" y="18.8">16</text>
<text x="66.3" y="23.4" transform="rotate(-90 66.3 23.4)">3</text>
<text x="71.4" y="23.4" transform="rotate(-90 71.4 23.4)">4</text>
<text x="76.7" y="19.7">Microstep_Mode_1</text>
<text x="76.7" y="22.3">Microstep_Mode_2</text>
<text x="96" y="18.8">2</text>
<text x="96" y="21.4">3</text>
<text x="96" y="23.9">4</text>
<text x="115.9" y="23.9">14</text>
<text x="115.9" y="21.4">15</text>
<text x="115.9" y="18.8">16</text>
<text x="128.5" y="23.4" transform="rotate(-90 128.5 23.4)">3</text>
<text x="133.6" y="23.4" transform="rotate(-90 133.6 23.4)">4</text>
<text x="137.7" y="22.3">Microstep_Mode_2</text>
<text x="137.7" y="19.7">Microstep_Mode_1</text>
<text x="157" y="18.8">2</text>
<text x="157" y="21.4">3</text>
<text x="157" y="23.9">4</text>
<text x="176.8" y="23.9">14</text>
<text x="176.8" y="21.4">15</text>
<text x="176.8" y="18.8">16</text>
<text x="189.5" y="23.4" transform="rotate(-90 189.5 23.4)">3</text>
<text x="194.6" y="23.4" transform="rotate(-90 194.6 23.4)">4</text>
<text x="14.5" y="24.8">Microstep_Mode_3</text>
<text x="33.8" y="26.5">5</text>
<text x="33.8" y="29">6</text>
<text x="53.6" y="26.5">13</text>
<text x="60.5" y="28.2">1</text>
<text x="76.7" y="24.8">Microstep_Mode_3</text>
<text x="96" y="26.5">5</text>
<text x="96" y="29">6</text>
<text x="115.9" y="26.5">13</text>
<text x="122.7" y="28.2">1</text>
<text x="137.7" y="24.8">Microstep_Mode_3</text>
<text x="157" y="26.5">5</text>
<text x="157" y="29">6</text>
<text x="176.8" y="26.5">13</text>
<text x="183.7" y="28.2">1</text>
<text x="10.3" y="35.7">A</text>
<text x="33.8" y="31.5">7</text>
<text x="33.8" y="34.1">8</text>
<text x="45.1" y="30.6" transform="rotate(-90 45.1 30.6)">A4988</text>
<text x="53.6" y="34.1">12</text>
<text x="60.5" y="33.3">2</text>
<text x="96" y="31.5">7</text>
<text x="96" y="34.1">8</text>
<text x="107.3" y="30.6" transform="rotate(-90 107.3 30.6)">A4988</text>
<text x="115.9" y="34.1">12</text>
<text x="122.7" y="33.3">2</text>
<text x="157" y="31.5">7</text>
<text x="157" y="34.1">8</text>
<text x="168.3" y="30.6" transform="rotate(-90 168.3 30.6)">A4988</text>
<text x="176.8" y="34.1">12</text>
<text x="183.7" y="33.3">2</text>
<text x="198.4" y="35.7">A</text>
<text x="25.8" y="37.5">STEP</text>
<text x="33.3" y="39.2">10</text>
<text x="33.8" y="36.6">9</text>
<text x="53.6" y="36.6">11</text>
<text x="88" y="37.5">STEP</text>
<text x="95.5" y="39.2">10</text>
<text x="96" y="36.6">9</text>
<text x="115.9" y="36.6">11</text>
<text x="149" y="37.5">STEP</text>
<text x="156.5" y="39.2">10</text>
<text x="157" y="36.6">9</text>
<text x="176.8" y="36.6">11</text>
<text x="27.4" y="64.6">1</text>
<text x="52.8" y="64.6">2</text>
<text x="60.5" y="64.6">3</text>
<text x="27.4" y="69.6">2</text>
<text x="27.4" y="67.1">3</text>
<text x="39.6" y="67.2" transform="rotate(-90 39.6 67.2)">1</text>
<text x="56.9" y="71.6" transform="rotate(-90 56.9 71.6)">1</text>
<text x="99.8" y="67.1">3</text>
<text x="79.5" y="74.7">2</text>
<text x="99.8" y="72.2">4</text>
<text x="39.6" y="79" transform="rotate(-90 39.6 79)">2</text>
<text x="79.5" y="79.8">1</text>
<text x="10.3" y="85.7">B</text>
<text x="198.4" y="85.7">B</text>
<text x="56" y="124.2">5</text>
<text x="67.5" y="124.2">6</text>
<text x="72.5" y="125.1">SAVE</text>
<text x="104.3" y="124.2">9</text>
<text x="115.7" y="124.2">8</text>
<text x="120.7" y="125.1">Motor_1_Switch</text>
<text x="157.2" y="125.5" transform="rotate(-90 157.2 125.5)">14</text>
<text x="10.3" y="135.7">C</text>
<text x="37.8" y="134.5" transform="rotate(-90 37.8 134.5)">S1</text>
<text x="42.9" y="134.5" transform="rotate(-90 42.9 134.5)">S2</text>
<text x="198.4" y="135.7">C</text>
<text x="37.8" y="146.7" transform="rotate(-90 37.8 146.7)">A</text>
<text x="40.4" y="146.7" transform="rotate(-90 40.4 146.7)">C</text>
<text x="42.9" y="146.7" transform="rotate(-90 42.9 146.7)">B</text>
<text x="103.8" y="149.6">11</text>
<text x="115.2" y="149.6">10</text>
<text x="157.2" y="145.3" transform="rotate(-90 157.2 145.3)">7</text>
<text x="56" y="156">1</text>
<text x="67.5" y="156">2</text>
<text x="120.7" y="150.5">Motor_2_Switch</text>
<text x="72.5" y="156.9">RPM(+)</text>
<text x="56" y="173.8">3</text>
<text x="67.5" y="173.8">4</text>
<text x="72.5" y="174.7">RPM(-)</text>
<text x="103.8" y="175">13</text>
<text x="115.2" y="175">12</text>
<text x="120.7" y="175.9">Motor_3_Switch</text>
<text x="10.3" y="185.7">D</text>
<text x="198.4" y="185.7">D</text>
<text x="140.5" y="191.6">1</text>
<text x="170.5" y="191.6">40</text>
<text x="129.7" y="192.4">RPM(+)</text>
<text x="130.1" y="195">RPM(-)</text>
<text x="131" y="197.5">SAVE</text>
<text x="140.5" y="194.1">2</text>
<text x="140.5" y="196.6">3</text>
<text x="170.5" y="196.6">38</text>
<text x="170.5" y="194.1">39</text>
<text x="122.3" y="200.1">Motor_1_Switch</text>
<text x="125.3" y="202.6">LCD_RESET</text>
<text x="140.5" y="199.2">4</text>
<text x="140.5" y="201.7">5</text>
<text x="170.5" y="201.7">36</text>
<text x="170.5" y="199.2">37</text>
<text x="176.6" y="202.6">Microstep_Mode_1</text>
<text x="123.9" y="207.7">LCD_ENABLE</text>
<text x="140.5" y="204.3">6</text>
<text x="140.5" y="206.8">7</text>
<text x="140.5" y="209.3">8</text>
<text x="170.5" y="209.3">33</text>
<text x="170.5" y="206.8">34</text>
<text x="170.5" y="204.3">35</text>
<text x="176.6" y="205.1">Microstep_Mode_2</text>
<text x="176.6" y="207.7">Microstep_Mode_3</text>
<text x="140" y="214.4">10</text>
<text x="140.5" y="211.9">9</text>
<text x="170.5" y="214.4">31</text>
<text x="170.5" y="211.9">32</text>
<text x="176.6" y="210.2">STEP</text>
<text x="128.9" y="220.4">LCD_D4</text>
<text x="140" y="217">11</text>
<text x="140" y="219.5">12</text>
<text x="170.5" y="219.5">29</text>
<text x="170.5" y="217">30</text>
<text x="176.6" y="220.4">Motor_1_ON</text>
<text x="128.9" y="225.5">LCD_D6</text>
<text x="128.9" y="222.9">LCD_D5</text>
<text x="140" y="222">13</text>
<text x="140" y="224.6">14</text>
<text x="140" y="227.1">15</text>
<text x="170.5" y="227.1">26</text>
<text x="170.5" y="224.6">27</text>
<text x="170.5" y="222">28</text>
<text x="176.6" y="222.9">Motor_2_ON</text>
<text x="176.6" y="225.5">Motor_3_ON</text>
<text x="62.3" y="228">LCD_D7</text>
<text x="62.3" y="230.5">LCD_D6</text>
<text x="62.3" y="233.1">LCD_D5</text>
<text x="122.3" y="233.1">Motor_3_Switch</text>
<text x="122.3" y="230.5">Motor_2_Switch</text>
<text x="128.9" y="228">LCD_D7</text>
<text x="140" y="229.7">16</text>
<text x="140" y="232.2">17</text>
<text x="170.5" y="232.2">24</text>
<text x="170.5" y="229.7">25</text>
<text x="10.4" y="235.7">E</text>
<text x="62.3" y="239.4">LCD_RESET</text>
<text x="62.3" y="235.6">LCD_D4</text>
<text x="140" y="234.7">18</text>
<text x="140" y="237.3">19</text>
<text x="140" y="239.8">20</text>
<text x="170.5" y="239.8">21</text>
<text x="170.5" y="237.3">22</text>
<text x="170.5" y="234.7">23</text>
<text x="198.4" y="235.7">E</text>
<text x="62.3" y="244.5">LCD_ENABLE</text>
<text x="29" y="247.4" transform="rotate(-90 29 247.4)">14</text>
<text x="31.5" y="247.4" transform="rotate(-90 31.5 247.4)">13</text>
<text x="34" y="247.4" transform="rotate(-90 34 247.4)">12</text>
<text x="36.6" y="247.4" transform="rotate(-90 36.6 247.4)">11</text>
<text x="39.1" y="247.4" transform="rotate(-90 39.1 247.4)">10</text>
<text x="41.7" y="246.9" transform="rotate(-90 41.7 246.9)">9</text>
<text x="44.2" y="246.9" transform="rotate(-90 44.2 246.9)">8</text>
<text x="46.7" y="246.9" transform="rotate(-90 46.7 246.9)">7</text>
<text x="54.4" y="246.9" transform="rotate(-90 54.4 246.9)">4</text>
<text x="56.9" y="246.9" transform="rotate(-90 56.9 246.9)">5</text>
<text x="59.4" y="246.9" transform="rotate(-90 59.4 246.9)">6</text>
<text x="24.9" y="255.1">1</text>
<text x="63" y="255.1">2</text>
<text x="49.3" y="265.2" transform="rotate(-90 49.3 265.2)">16</text>
<text x="51.8" y="265.2" transform="rotate(-90 51.8 265.2)">15</text>
<text x="59.4" y="269.1" transform="rotate(-90 59.4 269.1)">2</text>
<text x="59.4" y="264.7" transform="rotate(-90 59.4 264.7)">3</text>
<text x="56" y="271.6">1</text>
<text x="62.4" y="271.6">3</text>
<text x="10.4" y="285.7">F</text>
<text x="35" y="286.7">1</text>
<text x="85" y="286.7">2</text>
<text x="135" y="286.7">3</text>
<text x="185" y="286.7">4</text>
<text x="198.5" y="285.7">F</text>
</g>
<g font-size="1.8" fill="#008484">
<text x="36.6" y="17.2">Enable</text>
<text x="98.8" y="17.2">Enable</text>
<text x="159.8" y="17.2">Enable</text>
<text x="36.6" y="19.7">MS1</text>
<text x="36.6" y="22.3">MS2</text>
<text x="50" y="19.7">A+</text>
<text x="98.8" y="19.7">MS1</text>
<text x="98.8" y="22.3">MS2</text>
<text x="112.2" y="19.7">A+</text>
<text x="159.8" y="19.7">MS1</text>
<text x="159.8" y="22.3">MS2</text>
<text x="173.2" y="19.7">A+</text>
<text x="36.6" y="24.8">MS3</text>
<text x="36.6" y="27.3">Reset</text>
<text x="36.6" y="29.9">Sleep</text>
<text x="50" y="24.8">B+</text>
<text x="98.8" y="24.8">MS3</text>
<text x="98.8" y="27.3">Reset</text>
<text x="98.8" y="29.9">Sleep</text>
<text x="112.2" y="24.8">B+</text>
<text x="159.8" y="24.8">MS3</text>
<text x="159.8" y="27.3">Reset</text>
<text x="159.8" y="29.9">Sleep</text>
<text x="173.2" y="24.8">B+</text>
<text x="36.6" y="32.4">Vcc</text>
<text x="36.6" y="35">Gnd</text>
<text x="48.8" y="35">Gnd</text>
<text x="71.8" y="33.2" transform="rotate(-90 71.8 33.2)">M1</text>
<text x="73" y="33.9" transform="rotate(-90 73 33.9)">Shaft_motor</text>
<text x="98.8" y="32.4">Vcc</text>
<text x="98.8" y="35">Gnd</text>
<text x="111" y="35">Gnd</text>
<text x="134" y="33.2" transform="rotate(-90 134 33.2)">M2</text>
<text x="135.3" y="33.9" transform="rotate(-90 135.3 33.9)">Shaft_motor</text>
<text x="159.8" y="32.4">Vcc</text>
<text x="159.8" y="35">Gnd</text>
<text x="172" y="35">Gnd</text>
<text x="194.9" y="33.2" transform="rotate(-90 194.9 33.2)">M3</text>
<text x="196.2" y="33.9" transform="rotate(-90 196.2 33.9)">Shaft_motor</text>
<text x="36.6" y="40">Direction</text>
<text x="36.6" y="37.5">Step</text>
<text x="49.8" y="37.5">M+</text>
<text x="60.9" y="37.9">+12V</text>
<text x="65.5" y="41.9">GND</text>
<text x="98.8" y="40">Direction</text>
<text x="98.8" y="37.5">Step</text>
<text x="112" y="37.5">M+</text>
<text x="123.2" y="37.9">+12V</text>
<text x="127.7" y="41.9">GND</text>
<text x="159.8" y="40">Direction</text>
<text x="159.8" y="37.5">Step</text>
<text x="173" y="37.5">M+</text>
<text x="184.1" y="37.9">+12V</text>
<text x="188.7" y="41.9">GND</text>
<text x="13.4" y="44.4">GND</text>
<text x="37.3" y="46.4">Module1</text>
<text x="37.3" y="43.9">BigEasyDriver</text>
<text x="75.6" y="44.4">GND</text>
<text x="99.5" y="46.4">Module3</text>
<text x="99.5" y="43.9">BigEasyDriver</text>
<text x="136.6" y="44.4">GND</text>
<text x="160.4" y="46.4">Module4</text>
<text x="160.5" y="43.9">BigEasyDriver</text>
<text x="22" y="59.9">J1</text>
<text x="56" y="59.3">Q1</text>
<text x="63.1" y="59.8">+12V</text>
<text x="19.3" y="62.2">Power In</text>
<text x="53.1" y="61.6">IRF9540N</text>
<text x="81.1" y="63.6">MP1584EN_adj_down</text>
<text x="86.6" y="61.3">Module2</text>
<text x="101.7" y="62.3">+5V</text>
<text x="143.7" y="65.6">MH1</text>
<text x="166.6" y="65.6">MH3</text>
<text x="43.6" y="71.9">D1</text>
<text x="67" y="68.1">D2</text>
<text x="67" y="70.4">10V</text>
<text x="91.9" y="68">Vout(+)</text>
<text x="111.1" y="70.6">C9</text>
<text x="120.1" y="70.6">C10</text>
<text x="143.7" y="71.9">MH2</text>
<text x="144.1" y="67.8">MountingHole</text>
<text x="166.6" y="71.9">MH4</text>
<text x="166.9" y="67.8">MountingHole</text>
<text x="43.9" y="74.2">Polarity</text>
<text x="50.4" y="77.7">10K</text>
<text x="50.9" y="75.4">R7</text>
<text x="59.1" y="75.7">R8</text>
<text x="67.9" y="75.7">C8</text>
<text x="82.3" y="75.6">Vin(+)</text>
<text x="92.3" y="73.1">Vout(-)</text>
<text x="111.1" y="72.9">CP</text>
<text x="120.2" y="72.9">100nF</text>
<text x="144.1" y="74.2">MountingHole</text>
<text x="166.9" y="74.2">MountingHole</text>
<text x="59.3" y="78">100K</text>
<text x="68.1" y="78">100nF</text>
<text x="82.3" y="80.7">Vin(-)</text>
<text x="101" y="82.5">GND</text>
<text x="26" y="119.5">+3.3V</text>
<text x="33.2" y="119.9">R3</text>
<text x="40.8" y="119.9">R4</text>
<text x="59" y="119.4">74HC14</text>
<text x="60.5" y="117.1">U1C</text>
<text x="79.3" y="119.5">+3.3V R9</text>
<text x="94.9" y="119.9">R12</text>
<text x="107.2" y="119.4">74HC14</text>
<text x="108.7" y="117.1">U1D</text>
<text x="155.5" y="118.2">+3.3V</text>
<text x="32.7" y="122.2">10K</text>
<text x="40" y="122.2">4.7K</text>
<text x="84.7" y="122.2">10K</text>
<text x="94.7" y="122.2">4.7K</text>
<text x="53.9" y="127.8">C2</text>
<text x="54.2" y="130.1">100n</text>
<text x="92.8" y="130.3">SW2</text>
<text x="104.7" y="129">C4</text>
<text x="105" y="131.4">100n</text>
<text x="158.1" y="131.8" transform="rotate(-90 158.1 131.8)">VCC</text>
<text x="49" y="137.1">GND</text>
<text x="92.8" y="132.6">SW_Push</text>
<text x="146.6" y="134.1">C7</text>
<text x="146.9" y="136.4">100n</text>
<text x="163.5" y="134.1">U1G</text>
<text x="163.9" y="136.4">74HC14</text>
<text x="25.2" y="143.6">+3.3V</text>
<text x="46.6" y="139.2">SW1</text>
<text x="47.2" y="141.5">Rotary_Encoder_Switch</text>
<text x="89.6" y="142.2">GND</text>
<text x="108.8" y="142.5">U1E</text>
<text x="158.1" y="141.3" transform="rotate(-90 158.1 141.3)">GND</text>
<text x="31.4" y="146.3">10K</text>
<text x="31.9" y="144">R1</text>
<text x="46.6" y="146.3">10K</text>
<text x="47.1" y="144">R5</text>
<text x="52.3" y="144.2">+3.3V</text>
<text x="60.5" y="148.8">U1A</text>
<text x="79.3" y="144.9">+3.3V R10</text>
<text x="84.7" y="147.6">10K</text>
<text x="94.7" y="147.6">4.7K</text>
<text x="94.9" y="145.3">R13</text>
<text x="107.2" y="144.8">74HC14</text>
<text x="31.2" y="153.9">4.7K</text>
<text x="31.9" y="151.6">R2</text>
<text x="46.4" y="153.9">4.7K</text>
<text x="47.1" y="151.6">R6</text>
<text x="59" y="151.1">74HC14</text>
<text x="92.8" y="155.7">SW3</text>
<text x="104.7" y="154.4">C5</text>
<text x="155.6" y="152.4">GND</text>
<text x="22.6" y="160.8">C1</text>
<text x="56.4" y="160.8">C3</text>
<text x="92.8" y="158">SW_Push</text>
<text x="105" y="156.8">100n</text>
<text x="20.5" y="163.1">100n</text>
<text x="56.7" y="163.1">100n</text>
<text x="60.5" y="166.6">U1B</text>
<text x="89.6" y="167.6">GND</text>
<text x="108.8" y="167.9">U1F</text>
<text x="38.8" y="172.7">GND</text>
<text x="59" y="168.9">74HC14</text>
<text x="79.3" y="170.3">+3.3V R11</text>
<text x="84.7" y="173">10K</text>
<text x="94.7" y="173">4.7K</text>
<text x="94.9" y="170.7">R14</text>
<text x="107.2" y="170.2">74HC14</text>
<text x="104.7" y="179.8">C6</text>
<text x="92.8" y="181.1">SW4</text>
<text x="92.8" y="183.4">SW_Push</text>
<text x="105" y="182.2">100n</text>
<text x="152.6" y="185.7">Module5</text>
<text x="153" y="188">BluePill</text>
<text x="89.6" y="193">GND</text>
<text x="143.3" y="192.4">PB_12</text>
<text x="143.3" y="195">PB_13</text>
<text x="143.3" y="197.5">PB_14</text>
<text x="164.5" y="197.5">+3.3V</text>
<text x="165.6" y="195">Gnd</text>
<text x="165.6" y="192.4">Gnd</text>
<text x="143.3" y="200.1">PB_15</text>
<text x="143.3" y="202.6">PA_8</text>
<text x="163.8" y="202.6">PB_11</text>
<text x="164.3" y="200.1">~Reset~</text>
<text x="176" y="198.1">GND</text>
<text x="143.3" y="205.1">PA_9</text>
<text x="143.3" y="207.7">PA_10</text>
<text x="163.8" y="205.1">PB_10</text>
<text x="164.7" y="207.7">PB_1</text>
<text x="143.3" y="215.3">PA_15</text>
<text x="143.3" y="210.2">PA_11</text>
<text x="143.3" y="212.8">PA_12</text>
<text x="164.7" y="215.3">PA_6</text>
<text x="164.7" y="212.8">PA_7</text>
<text x="164.7" y="210.2">PB_0</text>
<text x="143.3" y="217.8">PB_3</text>
<text x="143.3" y="220.4">PB_4</text>
<text x="164.7" y="220.4">PA_4</text>
<text x="164.7" y="217.8">PA_5</text>
<text x="143.3" y="222.9">PB_5</text>
<text x="143.3" y="225.5">PB_6</text>
<text x="164.7" y="225.5">PA_2</text>
<text x="164.7" y="222.9">PA_3</text>
<text x="110.5" y="230">+5V</text>
<text x="143.3" y="228">PB_7</text>
<text x="143.3" y="230.5">PB_8</text>
<text x="143.3" y="233.1">PB_9</text>
<text x="163.8" y="233.1">PC_15</text>
<text x="164.7" y="230.5">PA_0</text>
<text x="164.7" y="228">PA_1</text>
<text x="143.3" y="235.6">+5V</text>
<text x="143.3" y="238.2">Gnd</text>
<text x="163.8" y="238.2">PC_13</text>
<text x="163.8" y="235.6">PC_14</text>
<text x="109.9" y="243.8">GND</text>
<text x="128.9" y="240.1">+3.3V</text>
<text x="143.3" y="240.7">+3.3V</text>
<text x="165.3" y="240.7">Vbat</text>
<text x="29.8" y="250.5" transform="rotate(-90 29.8 250.5)">D7</text>
<text x="32.4" y="250.5" transform="rotate(-90 32.4 250.5)">D6</text>
<text x="34.9" y="250.5" transform="rotate(-90 34.9 250.5)">D5</text>
<text x="37.5" y="250.5" transform="rotate(-90 37.5 250.5)">D4</text>
<text x="40" y="250.5" transform="rotate(-90 40 250.5)">D3</text>
<text x="42.5" y="250.5" transform="rotate(-90 42.5 250.5)">D2</text>
<text x="45.1" y="250.5" transform="rotate(-90 45.1 250.5)">D1</text>
<text x="47.6" y="250.5" transform="rotate(-90 47.6 250.5)">D0</text>
<text x="55.2" y="250.7" transform="rotate(-90 55.2 250.7)">RS</text>
<text x="57.8" y="251.6" transform="rotate(-90 57.8 251.6)">R/W</text>
<text x="60.3" y="249.4" transform="rotate(-90 60.3 249.4)">E</text>
<text x="64.8" y="250.3">+5V</text>
<text x="74.4" y="248.9">GND</text>
<text x="27.2" y="255.9">VSS</text>
<text x="58" y="255.9">VDD</text>
<text x="21" y="261.6">GND</text>
<text x="50.2" y="262.4" transform="rotate(-90 50.2 262.4)">LED(-)</text>
<text x="52.7" y="262.4" transform="rotate(-90 52.7 262.4)">LED(+)</text>
<text x="60.3" y="262.4" transform="rotate(-90 60.3 262.4)">VO</text>
<text x="63.7" y="258.5">DS1</text>
<text x="63.8" y="261">WC1602A</text>
<text x="53.4" y="266.8">+5V</text>
<text x="58" y="275.3">RV1</text>
<text x="47.7" y="276.8">GND</text>
<text x="56.7" y="277.7">R_POT</text>
<text x="64.2" y="278.1">GND</text>
</g>
<g font-size="1.8" fill="#0000c2">
<text x="39.4" y="54.1">Power Supply block with Reverse Polarity Protection</text>
<text x="39.4" y="86.1">P-Mosfet DMP2100U</text>
<text x="39.4" y="88.1">Zenner - for 7.5V</text>
<text x="67.3" y="86.1">P-Mosfet : IPD80P03P4</text>
<text x="67.3" y="88.1">Zenner : 10.V MMSZ5240BT1</text>
<text x="39.4" y="90.2">Resistor 100K</text>
<text x="39.4" y="92.2">Capacitor 100nF</text>
<text x="67.3" y="90.2">Resistor : 12K / 0.125 W</text>
<text x="67.3" y="92.2">Capasitor : 15 nF</text>
<text x="52.1" y="112.5">Input controls with debouncing circuits</text>
<text x="34.3" y="225.6">HD44780 20x4 Display</text>
</g>
</svg>
